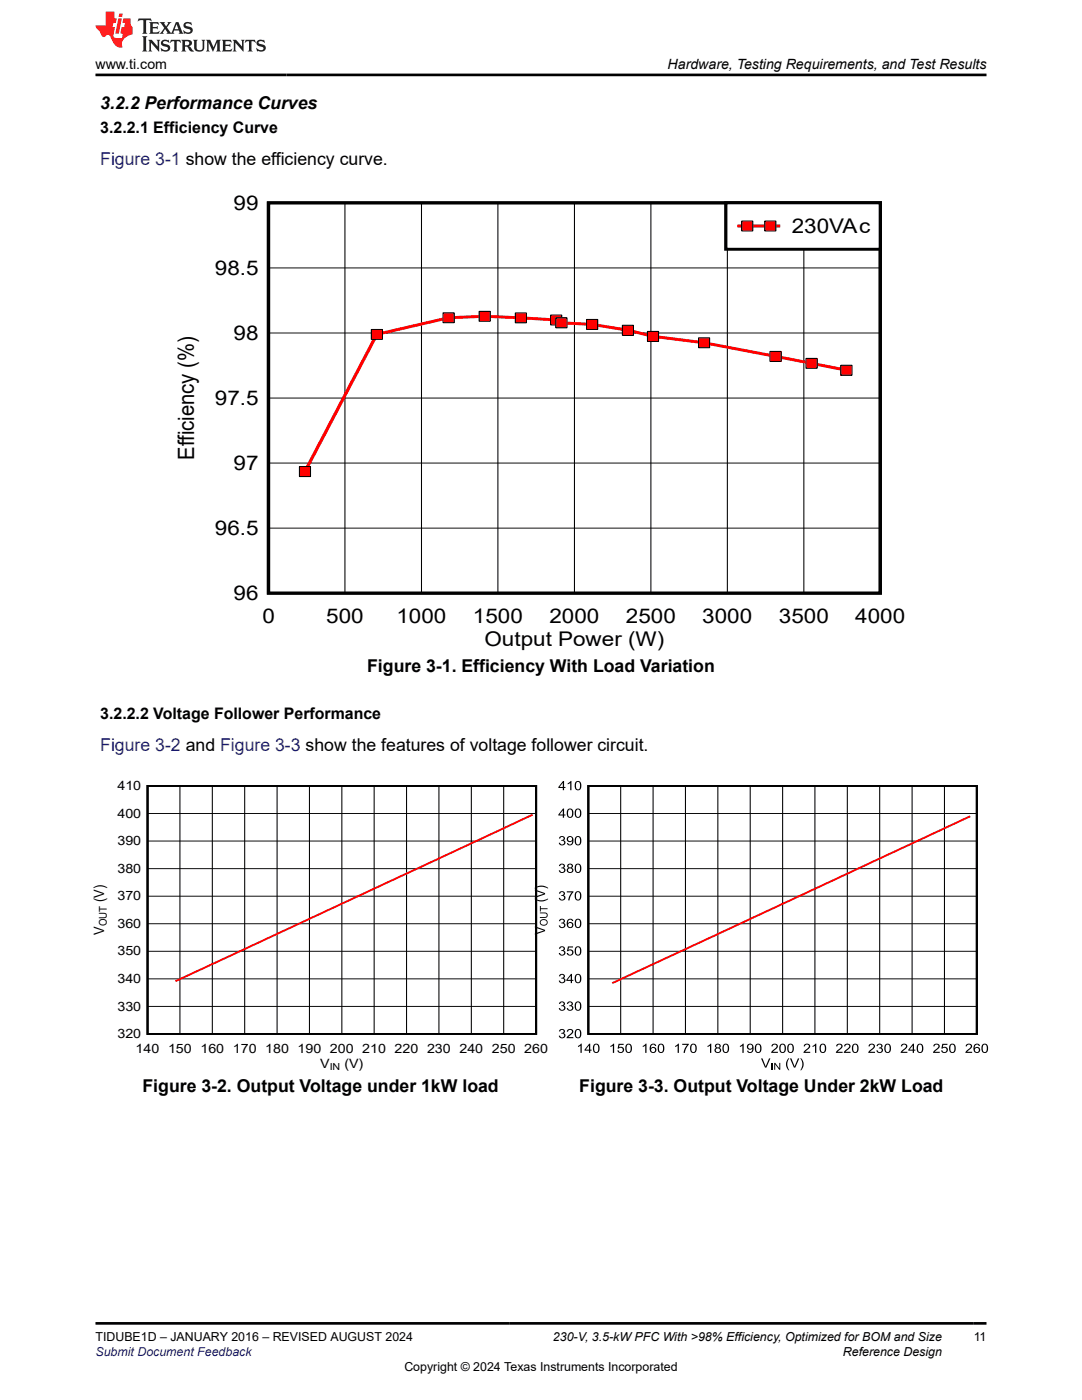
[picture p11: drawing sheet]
<svg xmlns="http://www.w3.org/2000/svg" width="216mm" height="279mm" viewBox="0 0 216 279" stroke-linecap="round" stroke-linejoin="round" font-family="sans-serif">
<path d="M53.6 40.5h122.1v77.9h-122.1z" fill="none" stroke="#000" stroke-width=".62"/>
<path d="M53.6 53.5h122.1M68.8 40.5v77.9M84.1 40.5v77.9M99.3 40.5v77.9M114.6 40.5v77.9M129.9 40.5v77.9M145.1 40.5v77.9M160.4 40.5v77.9M53.6 79.4h122.1M53.6 66.5h122.1M53.6 92.4h122.1M53.6 105.4h122.1" fill="none" stroke="#000" stroke-width=".2"/>
<path d="M168.9 73.9l-28.4-5.5-10.2-1.3-5-1.2-7.1-1.2-6.2-.3-1-.5-7.1-.5-7.2-.3-7.2 .3-14.3 3.3-14.4 27.4" fill="none" stroke="#f00" stroke-width=".62" stroke-linecap="butt"/>
<path d="M59.7 93.1h2.3v2h-2.3z" fill-rule="evenodd" fill="#f00"/>
<path d="M59.7 93.1h2.3v2h-2.3z" fill="none" stroke="#000" stroke-width=".2"/>
<path d="M74.1 65.7h2.2v2h-2.2z" fill-rule="evenodd" fill="#f00"/>
<path d="M74.1 65.7h2.2v2h-2.2z" fill="none" stroke="#000" stroke-width=".2"/>
<path d="M88.4 62.4h2.2v2h-2.2z" fill-rule="evenodd" fill="#f00"/>
<path d="M88.4 62.4h2.2v2h-2.2z" fill="none" stroke="#000" stroke-width=".2"/>
<path d="M95.6 62.1h2.2v2h-2.2z" fill-rule="evenodd" fill="#f00"/>
<path d="M95.6 62.1h2.2v2h-2.2z" fill="none" stroke="#000" stroke-width=".2"/>
<path d="M102.8 62.4h2.2v2h-2.2z" fill-rule="evenodd" fill="#f00"/>
<path d="M102.8 62.4h2.2v2h-2.2z" fill="none" stroke="#000" stroke-width=".2"/>
<path d="M109.9 62.9h2.2v2h-2.2z" fill-rule="evenodd" fill="#f00"/>
<path d="M109.9 62.9h2.2v2h-2.2z" fill="none" stroke="#000" stroke-width=".2"/>
<path d="M110.9 63.4h2.2v2h-2.2z" fill-rule="evenodd" fill="#f00"/>
<path d="M110.9 63.4h2.2v2h-2.2z" fill="none" stroke="#000" stroke-width=".2"/>
<path d="M117.1 63.7h2.2v2h-2.2z" fill-rule="evenodd" fill="#f00"/>
<path d="M117.1 63.7h2.2v2h-2.2z" fill="none" stroke="#000" stroke-width=".2"/>
<path d="M124.2 64.9h2.2v2h-2.2z" fill-rule="evenodd" fill="#f00"/>
<path d="M124.2 64.9h2.2v2h-2.2z" fill="none" stroke="#000" stroke-width=".2"/>
<path d="M129.2 66.1h2.2v2h-2.2z" fill-rule="evenodd" fill="#f00"/>
<path d="M129.2 66.1h2.2v2h-2.2z" fill="none" stroke="#000" stroke-width=".2"/>
<path d="M139.4 67.4h2.2v2h-2.2z" fill-rule="evenodd" fill="#f00"/>
<path d="M139.4 67.4h2.2v2h-2.2z" fill="none" stroke="#000" stroke-width=".2"/>
<path d="M153.6 70.1h2.3v2h-2.3z" fill-rule="evenodd" fill="#f00"/>
<path d="M153.6 70.1h2.3v2h-2.3z" fill="none" stroke="#000" stroke-width=".2"/>
<path d="M160.8 71.5h2.2v2h-2.2z" fill-rule="evenodd" fill="#f00"/>
<path d="M160.8 71.5h2.2v2h-2.2z" fill="none" stroke="#000" stroke-width=".2"/>
<path d="M167.8 72.9h2.2v2h-2.2z" fill-rule="evenodd" fill="#f00"/>
<path d="M167.8 72.9h2.2v2h-2.2z" fill="none" stroke="#000" stroke-width=".2"/>
<path d="M53.6 40.5h122.1v77.9h-122.1z" fill="none" stroke="#000" stroke-width=".62"/>
<path d="M144.8 40.5h30.9v9.2h-30.9z" fill-rule="evenodd" fill="#fff"/>
<path d="M144.8 40.5h30.9v9.2h-30.9z" fill="none" stroke="#000" stroke-width=".62"/>
<path d="M147.4 45.1h8" fill="none" stroke="#f00" stroke-width=".62"/>
<path d="M148 44.1h2.2v2h-2.2z" fill-rule="evenodd" fill="#f00"/>
<path d="M148 44.1h2.2v2h-2.2z" fill="none" stroke="#000" stroke-width=".2"/>
<path d="M152.6 44.1h2.2v2h-2.2z" fill-rule="evenodd" fill="#f00"/>
<g fill="none" stroke="#000" stroke-width=".2">
<path d="M152.6 44.1h2.2v2h-2.2zM35.9 156.9v49.5M42.4 156.9v49.5M48.8 156.9v49.5M55.3 156.9v49.5M61.7 156.9v49.5M68.2 156.9v49.5M74.7 156.9v49.5M81.1 156.9v49.5M87.6 156.9v49.5M94 156.9v49.5M100.5 156.9v49.5"/>
<path d="M123.9 156.9v49.5M130.3 156.9v49.5M136.8 156.9v49.5M143.2 156.9v49.5M149.7 156.9v49.5M156.2 156.9v49.5M162.6 156.9v49.5M169.1 156.9v49.5M175.5 156.9v49.5M182 156.9v49.5M188.5 156.9v49.5M29.4 178.9h77.6"/>
<path d="M29.4 173.4h77.6M29.4 167.8h77.6M29.4 162.4h77.6M117.4 178.9h77.5M117.4 173.4h77.5M117.4 167.8h77.5M117.4 162.4h77.5M29.4 195.4h77.6M29.4 189.8h77.6M29.4 184.4h77.6M117.4 195.4h77.5M117.4 189.8h77.5"/>
<path d="M117.4 184.4h77.5M29.4 200.9h77.6M117.4 200.9h77.5"/>
</g>
<path d="M29.4 156.9h77.6v49.4h-77.6zM117.4 156.9h77.5v49.4h-77.5z" fill="none" stroke="#000" stroke-width=".39"/>
<path d="M106.3 162.6l-71.3 33.2M193.6 162.9l-71.4 33.3" fill="none" stroke="#f00" stroke-width=".39"/>
<g fill="#000">
<path d="M113.3 156.3l.7-.4v1.8h-.2v-1.4l-.5 .2zM106.7 177.5l2.1 .7v.3l-2.1 .7v-.3l1.8-.5-1.8-.6zM106.7 179.3l.4 .2a2.54 2.54 0 0 0 2.3-.2v.2a2.23 2.23 0 0 1-2.7 0zM106.7 177.2a2.24 2.24 0 0 1 2.7 0v.1a2.58 2.58 0 0 0-2.7 0zM111.7 178a.53 .53 0 0 1 .8-.1 .53 .53 0 0 1 .1 .7l-.1 .1a.58 .58 0 0 1 .2 .8 .58 .58 0 0 1-.9 .2l-.3-.5h.3a.4 .4 0 0 0 .4 .4 .4 .4 0 0 0 .3-.5 .4 .4 0 0 0-.5-.3v-.2a.35 .35 0 0 0 .5-.3 .35 .35 0 0 0-.4-.4 .35 .35 0 0 0-.3 .5l-.3-.1zM111.7 172.5a.53 .53 0 0 1 .8-.1 .53 .53 0 0 1 .1 .7l-.1 .1a.58 .58 0 0 1 .2 .8 .58 .58 0 0 1-.9 .2l-.3-.5h.3a.4 .4 0 0 0 .4 .4 .4 .4 0 0 0 .3-.5 .4 .4 0 0 0-.5-.3v-.2a.35 .35 0 0 0 .5-.3 .35 .35 0 0 0-.4-.4 .35 .35 0 0 0-.3 .5l-.3-.1zM111.7 167a.53 .53 0 0 1 .8-.1 .53 .53 0 0 1 .1 .7l-.1 .1a.58 .58 0 0 1 .2 .8 .58 .58 0 0 1-.9 .2l-.3-.5h.3a.4 .4 0 0 0 .4 .4 .4 .4 0 0 0 .3-.5 .4 .4 0 0 0-.5-.3v-.2a.35 .35 0 0 0 .5-.3 .35 .35 0 0 0-.4-.4 .35 .35 0 0 0-.3 .5l-.3-.1zM113.1 177.9h1.3l-.6 1.1-.2 .7h-.2l.1-.5 .6-1.1h-1zM107.7 182.1h.9a.55 .55 0 0 1 .7 .5 .55 .55 0 0 1-.7 .6h-.9v-.2h.9a.37 .37 0 0 0 .5-.2 .37 .37 0 0 0-.2-.5h-1.2zM106.7 184.9l2.1 .7v.2l-2.1 .7v-.2l1.8-.6-1.8-.6zM107.7 180.8h.2v.5h1.4v.1h-1.4v.5h-.2zM111.7 194.5a.53 .53 0 0 1 .8-.1 .53 .53 0 0 1 .1 .7l-.1 .1a.58 .58 0 0 1 .2 .8 .58 .58 0 0 1-.9 .2l-.3-.5h.3a.4 .4 0 0 0 .4 .4 .4 .4 0 0 0 .3-.5 .4 .4 0 0 0-.5-.3v-.2a.35 .35 0 0 0 .5-.3 .35 .35 0 0 0-.4-.4 .35 .35 0 0 0-.3 .5l-.3-.1z"/>
<path d="M111.7 189a.53 .53 0 0 1 .8-.1 .53 .53 0 0 1 .1 .7l-.1 .1a.58 .58 0 0 1 .2 .8 .58 .58 0 0 1-.9 .2l-.3-.5h.3a.4 .4 0 0 0 .4 .4 .4 .4 0 0 0 .3-.5 .4 .4 0 0 0-.5-.3v-.2a.35 .35 0 0 0 .5-.3 .35 .35 0 0 0-.4-.4 .35 .35 0 0 0-.3 .5l-.3-.1zM111.7 183.5a.53 .53 0 0 1 .8-.1 .53 .53 0 0 1 .1 .7l-.1 .1a.58 .58 0 0 1 .2 .8 .58 .58 0 0 1-.9 .2l-.3-.5h.3a.4 .4 0 0 0 .4 .4 .4 .4 0 0 0 .3-.5 .4 .4 0 0 0-.5-.3v-.2a.35 .35 0 0 0 .5-.3 .35 .35 0 0 0-.4-.4 .35 .35 0 0 0-.3 .5l-.3-.1zM113.3 188.9h1v.2h-.8l-.1 .5a.66 .66 0 0 1 1 .3 .66 .66 0 0 1-.5 .9 .66 .66 0 0 1-.8-.6h.2a.43 .43 0 0 0 .7 .2 .43 .43 0 0 0 0-.7 .43 .43 0 0 0-.6 .1h-.3zM111.7 205.5a.53 .53 0 0 1 .8-.1 .53 .53 0 0 1 .1 .7l-.1 .1a.58 .58 0 0 1 .2 .8 .58 .58 0 0 1-.9 .2l-.3-.5h.3a.4 .4 0 0 0 .4 .4 .4 .4 0 0 0 .3-.5 .4 .4 0 0 0-.5-.3v-.2a.35 .35 0 0 0 .5-.3 .35 .35 0 0 0-.4-.4 .35 .35 0 0 0-.3 .5l-.3-.1zM111.7 200a.53 .53 0 0 1 .8-.1 .53 .53 0 0 1 .1 .7l-.1 .1a.58 .58 0 0 1 .2 .8 .58 .58 0 0 1-.9 .2l-.3-.5h.3a.4 .4 0 0 0 .4 .4 .4 .4 0 0 0 .3-.5 .4 .4 0 0 0-.5-.3v-.2a.35 .35 0 0 0 .5-.3 .35 .35 0 0 0-.4-.4 .35 .35 0 0 0-.3 .5l-.3-.1zM113.3 200a.53 .53 0 0 1 .8-.1 .53 .53 0 0 1 .1 .7l-.2 .1a.58 .58 0 0 1 .3 .8 .58 .58 0 0 1-.9 .2l-.3-.5h.2a.4 .4 0 0 0 .5 .4 .4 .4 0 0 0 .3-.5 .4 .4 0 0 0-.5-.3v-.2a.35 .35 0 0 0 .4-.3 .35 .35 0 0 0-.3-.4 .35 .35 0 0 0-.3 .5l-.3-.1zM113.3 205.5a.63 .63 0 0 1 1 .1 .63 .63 0 0 1-.3 .9l-.6 .5h1v.2h-1.3l.1-.4a1.4 1.4 0 0 0 .9-1.1l-.5-.1-.2 .3h-.3zM115.3 208.7l.8-.4v1.8h-.3v-1.4l-.5 .3zM121.8 208.7l.7-.4v1.8h-.2v-1.4l-.5 .3zM123.4 208.3h1v.2h-.8l-.1 .5a.66 .66 0 0 1 1 .4 .66 .66 0 0 1-.5 .8 .66 .66 0 0 1-.8-.6h.2a.43 .43 0 0 0 .7 .2 .43 .43 0 0 0 0-.7 .43 .43 0 0 0-.6 .2h-.3zM128.3 208.7l.7-.4v1.8h-.3v-1.4l-.4 .3zM134.7 208.7l.8-.4v1.8h-.3v-1.4l-.5 .3z"/>
<path d="M136.1 208.3h1.3l-.6 1.1-.1 .7h-.3l.1-.5 .6-1.1h-1zM141.2 208.7l.7-.4v1.8h-.2v-1.4l-.5 .3zM147.6 208.7l.8-.4v1.8h-.3v-1.4l-.5 .3zM151.9 211.2h.2l.7 1.7 .6-1.7h.3l-.8 1.9h-.3zM153.9 212.1h.2v1.4h-.2zM154.5 212.1h.2l.8 1.1v-1.1h.2v1.4h-.2l-.8-1.1v1.1h-.2zM154.1 208.4a.63 .63 0 0 1 1 .1 .63 .63 0 0 1-.3 .9l-.6 .5h1v.2h-1.3l.2-.4a1.4 1.4 0 0 0 .8-1l-.5-.2-.2 .3h-.3zM157.3 211.2h.2a1.96 1.96 0 0 0 0 2.4 1.37 1.37 0 0 1-.6-1.6zM157.6 211.2h.3l.7 1.7 .6-1.7h.3l-.8 1.9h-.3zM159.7 211.2a1.38 1.38 0 0 1 .6 1.6l-.4 .8h-.2a1.95 1.95 0 0 0 0-2.4zM160.6 208.4a.63 .63 0 0 1 1 .1 .63 .63 0 0 1-.4 .9l-.5 .5h1v.2h-1.4l.2-.4a1.4 1.4 0 0 0 .9-1l-.5-.2-.3 .3h-.2zM162.1 208.7l.8-.4v1.8h-.3v-1.4l-.5 .3z"/>
<path d="M167 208.4a.63 .63 0 0 1 1 .1 .63 .63 0 0 1-.3 .9l-.6 .5h1v.2h-1.3l.2-.4a1.4 1.4 0 0 0 .8-1l-.5-.2-.2 .3h-.3zM168.6 208.4a.63 .63 0 0 1 1 .1 .63 .63 0 0 1-.3 .9l-.6 .5h1v.2h-1.3l.2-.4a1.4 1.4 0 0 0 .8-1l-.5-.2-.2 .3h-.3zM173.5 208.4a.63 .63 0 0 1 1 .1 .63 .63 0 0 1-.3 .9l-.6 .5h1v.2h-1.4l.2-.4a1.4 1.4 0 0 0 .9-1l-.5-.2-.2 .3h-.3zM175.1 208.4a.53 .53 0 0 1 .7-.1 .53 .53 0 0 1 .1 .8h-.1a.58 .58 0 0 1 .3 .9 .58 .58 0 0 1-.9 .1l-.3-.5h.2a.4 .4 0 0 0 .5 .4 .4 .4 0 0 0 .3-.5 .4 .4 0 0 0-.5-.2v-.2a.35 .35 0 0 0 .4-.3 .35 .35 0 0 0-.3-.4 .35 .35 0 0 0-.4 .4h-.2zM180 208.4a.63 .63 0 0 1 1 .1 .63 .63 0 0 1-.4 .9l-.5 .5h1v.2h-1.4l.2-.4a1.4 1.4 0 0 0 .9-1l-.6-.2-.2 .3h-.2zM186.4 208.4a.63 .63 0 0 1 1 .1 .63 .63 0 0 1-.3 .9l-.6 .5h1v.2h-1.3l.2-.4a1.4 1.4 0 0 0 .8-1l-.5-.2-.2 .3h-.3zM188 208.3h1v.2h-.8l-.1 .5a.66 .66 0 0 1 1 .4 .66 .66 0 0 1-.5 .8 .66 .66 0 0 1-.8-.6h.3a.43 .43 0 0 0 .6 .2 .43 .43 0 0 0 0-.7 .43 .43 0 0 0-.6 .2h-.3zM192.9 208.4a.63 .63 0 0 1 1 .1 .63 .63 0 0 1-.4 .9l-.5 .5h1v.2h-1.4l.2-.4a1.4 1.4 0 0 0 .9-1l-.5-.2-.3 .3h-.2z"/>
<path d="M112.3 155.9h.3v1.2h.2v.2h-.2v.4h-.3v-.4h-.9v-.2zM112.3 156.2l-.6 .9h.6z"/>
<path d="M115 156a.76 .76 0 0 1 .9 .1 .76 .76 0 0 1 .1 .9 .69 .69 0 0 1-.8 .7 .69 .69 0 0 1-.5-.9v-.5zM115.1 156.2a.96 .96 0 0 0 .2 1.3 .89 .89 0 0 0 0-1.5z"/>
<path d="M112.3 161.4h.3v1.1h.2v.3h-.2v.4h-.3v-.4h-.9v-.3zM112.3 161.7l-.6 .8h.6z"/>
<path d="M113.4 161.5a.76 .76 0 0 1 .9 .1 .76 .76 0 0 1 .1 .9 .69 .69 0 0 1-.8 .7 .69 .69 0 0 1-.5-.9l.1-.5zM113.5 161.7a.96 .96 0 0 0 .2 1.3 .89 .89 0 0 0 0-1.5z"/>
<path d="M113.3 167a.76 .76 0 0 1 .9 0 .76 .76 0 0 1 .2 1 .67 .67 0 0 1-.5 .7 .67 .67 0 0 1-.8-.4l.3-.1a.46 .46 0 0 0 .6 .2 .46 .46 0 0 0 .2-.6 .61 .61 0 0 1-.9 .1 .61 .61 0 0 1 0-.9zM113.3 167.5a.41 .41 0 0 0 .8 0 .41 .41 0 0 0-.8 0z"/>
<path d="M113.3 172.5a.51 .51 0 0 1 .8-.1 .51 .51 0 0 1-.1 .8 .58 .58 0 0 1 .3 .9 .58 .58 0 0 1-.9 .1 .5 .5 0 0 1-.3-.5 .5 .5 0 0 1 .4-.5l-.3-.3zM113.4 172.8a.35 .35 0 0 0 .7 0 .35 .35 0 0 0-.7 0zM113.3 173.6a.4 .4 0 0 0 .8 0 .4 .4 0 0 0-.8 0z"/>
<path d="M115 178a.76 .76 0 0 1 .9 .1 .76 .76 0 0 1 .1 .9 .69 .69 0 0 1-.8 .7 .69 .69 0 0 1-.5-.9v-.5zM115.1 178.2a.96 .96 0 0 0 .2 1.3 .89 .89 0 0 0 0-1.5z"/>
<path d="M115 172.5a.76 .76 0 0 1 .9 .1 .76 .76 0 0 1 .1 .9 .69 .69 0 0 1-.8 .7 .69 .69 0 0 1-.5-.9v-.5zM115.1 172.7a.96 .96 0 0 0 .2 1.3 .89 .89 0 0 0 0-1.5z"/>
<path d="M115 167a.76 .76 0 0 1 .9 .1 .76 .76 0 0 1 .1 .9 .69 .69 0 0 1-.8 .7 .69 .69 0 0 1-.5-.9v-.5zM115.1 167.2a.96 .96 0 0 0 .2 1.3 .89 .89 0 0 0 0-1.5z"/>
<path d="M115 161.5a.76 .76 0 0 1 .9 .1 .76 .76 0 0 1 .1 .9 .69 .69 0 0 1-.8 .7 .69 .69 0 0 1-.5-.9v-.5zM115.1 161.7a.96 .96 0 0 0 .2 1.3 .89 .89 0 0 0 0-1.5z"/>
<path d="M107.9 183.6a.73 .73 0 0 1 1.1 0 .73 .73 0 0 1-.1 1.1 .72 .72 0 0 1-1-.1 .72 .72 0 0 1 0-1zM108 183.7a.54 .54 0 0 0 .5 .9 .54 .54 0 0 0 .5-.9l-.5-.1z"/>
<path d="M113.9 194.4h.2v1.2h.3v.2h-.3v.4h-.2v-.4h-.9v-.2zM113.9 194.7l-.7 .9h.7z"/>
<path d="M113.3 183.6l.3-.2h.4l.4 .4h-.3a.46 .46 0 0 0-.6-.2 .46 .46 0 0 0-.2 .6 .64 .64 0 0 1 1 0 .64 .64 0 0 1-.1 1 .64 .64 0 0 1-.9-.2l-.2-.7zM113.4 184.6a.42 .42 0 0 0 .8 0 .42 .42 0 0 0-.8 0z"/>
<path d="M115 194.5a.76 .76 0 0 1 .9 .1 .76 .76 0 0 1 .1 .9 .69 .69 0 0 1-.8 .7 .69 .69 0 0 1-.5-.9v-.5zM115.1 194.7a.96 .96 0 0 0 .2 1.3 .89 .89 0 0 0 0-1.5z"/>
<path d="M115 189a.76 .76 0 0 1 .9 .1 .76 .76 0 0 1 .1 .9 .69 .69 0 0 1-.8 .7 .69 .69 0 0 1-.5-.9v-.5zM115.1 189.2a.96 .96 0 0 0 .2 1.3 .89 .89 0 0 0 0-1.5z"/>
<path d="M115 183.5a.76 .76 0 0 1 .9 .1 .76 .76 0 0 1 .1 .9 .69 .69 0 0 1-.8 .7 .69 .69 0 0 1-.5-.9v-.5zM115.1 183.7a.96 .96 0 0 0 .2 1.3 .89 .89 0 0 0 0-1.5z"/>
<path d="M115 205.5a.76 .76 0 0 1 .9 .1 .76 .76 0 0 1 .1 .9 .69 .69 0 0 1-.8 .7 .69 .69 0 0 1-.5-.9v-.5zM115.1 205.7a.96 .96 0 0 0 .2 1.3 .89 .89 0 0 0 0-1.5z"/>
<path d="M115 200a.76 .76 0 0 1 .9 .1 .76 .76 0 0 1 .1 .9 .69 .69 0 0 1-.8 .7 .69 .69 0 0 1-.5-.9v-.5zM115.1 200.2a.96 .96 0 0 0 .2 1.3 .89 .89 0 0 0 0-1.5z"/>
<path d="M117.6 208.3h.2v1.2h.2v.2h-.2v.4h-.3v-.4h-.9v-.2zM117.5 208.7l-.6 .8h.6z"/>
<path d="M118.6 208.4a.76 .76 0 0 1 .9 .1 .76 .76 0 0 1 .1 .9 .69 .69 0 0 1-.8 .7 .69 .69 0 0 1-.5-.9l.1-.5zM118.7 208.6a.96 .96 0 0 0 .3 1.4 .89 .89 0 0 0 0-1.5z"/>
<path d="M125.1 208.4a.76 .76 0 0 1 .9 .1 .76 .76 0 0 1 .1 .9 .69 .69 0 0 1-.8 .7 .69 .69 0 0 1-.5-.9v-.5zM125.2 208.6a.96 .96 0 0 0 .2 1.4 .89 .89 0 0 0 0-1.5z"/>
<path d="M129.8 208.5l.4-.2h.4l.3 .4-.2 .1a.46 .46 0 0 0-.6-.3 .46 .46 0 0 0-.2 .7 .64 .64 0 0 1 .9 0 .64 .64 0 0 1 0 .9 .64 .64 0 0 1-1-.2l-.2-.6zM129.9 209.6a.42 .42 0 0 0 .8 0 .42 .42 0 0 0-.8 0z"/>
<path d="M131.5 208.4a.76 .76 0 0 1 .9 .1 .76 .76 0 0 1 .1 .9 .69 .69 0 0 1-.7 .7 .69 .69 0 0 1-.6-.9l.1-.5zM131.6 208.6a.96 .96 0 0 0 .3 1.4 .89 .89 0 0 0 0-1.5z"/>
<path d="M138 208.4a.76 .76 0 0 1 .9 .1 .76 .76 0 0 1 .1 .9 .69 .69 0 0 1-.8 .7 .69 .69 0 0 1-.5-.9l.1-.5zM138.1 208.6a.96 .96 0 0 0 .3 1.4 .89 .89 0 0 0 0-1.5z"/>
<path d="M142.8 208.4a.51 .51 0 0 1 .8-.1 .51 .51 0 0 1-.1 .8 .58 .58 0 0 1 .3 .9 .58 .58 0 0 1-.9 .1 .5 .5 0 0 1-.3-.5 .5 .5 0 0 1 .4-.5l-.3-.2zM142.9 208.7a.32 .32 0 0 0 .6 0 .32 .32 0 0 0-.6 0zM142.8 209.6a.4 .4 0 0 0 .8 0 .4 .4 0 0 0-.8 0z"/>
<path d="M144.4 208.4a.76 .76 0 0 1 .9 .1 .76 .76 0 0 1 .2 .9 .69 .69 0 0 1-.8 .7 .69 .69 0 0 1-.5-.9v-.5zM144.5 208.6a.96 .96 0 0 0 .3 1.4 .89 .89 0 0 0 0-1.5z"/>
<path d="M149.2 208.5a.76 .76 0 0 1 1 0 .76 .76 0 0 1 .2 .9 .67 .67 0 0 1-.5 .7 .67 .67 0 0 1-.8-.4h.2a.46 .46 0 0 0 .6 .2 .46 .46 0 0 0 .2-.6 .61 .61 0 0 1-.9 .1 .61 .61 0 0 1 0-.9zM149.3 208.9a.41 .41 0 0 0 .8 0 .41 .41 0 0 0-.8 0z"/>
<path d="M150.9 208.4a.76 .76 0 0 1 .9 .1 .76 .76 0 0 1 .1 .9 .69 .69 0 0 1-.8 .7 .69 .69 0 0 1-.5-.9l.1-.5zM151 208.6a.96 .96 0 0 0 .3 1.4 .89 .89 0 0 0 0-1.5z"/>
<path d="M155.8 208.4a.76 .76 0 0 1 .9 .1 .76 .76 0 0 1 .1 .9 .69 .69 0 0 1-.8 .7 .69 .69 0 0 1-.5-.9l.1-.5zM155.9 208.6a.96 .96 0 0 0 .3 1.4 .89 .89 0 0 0 0-1.5z"/>
<path d="M157.4 208.4a.76 .76 0 0 1 .9 .1 .76 .76 0 0 1 .1 .9 .69 .69 0 0 1-.8 .7 .69 .69 0 0 1-.5-.9v-.5zM157.5 208.6a.96 .96 0 0 0 .2 1.4 .89 .89 0 0 0 0-1.5z"/>
<path d="M163.8 208.4a.76 .76 0 0 1 .9 .1 .76 .76 0 0 1 .1 .9 .69 .69 0 0 1-.7 .7 .69 .69 0 0 1-.6-.9l.1-.5zM163.9 208.6a.96 .96 0 0 0 .3 1.4 .89 .89 0 0 0 0-1.5z"/>
<path d="M170.3 208.4a.76 .76 0 0 1 .9 .1 .76 .76 0 0 1 .1 .9 .69 .69 0 0 1-.8 .7 .69 .69 0 0 1-.5-.9l.1-.5zM170.4 208.6a.96 .96 0 0 0 .2 1.4 .89 .89 0 0 0 0-1.5z"/>
<path d="M176.7 208.4a.76 .76 0 0 1 .9 .1 .76 .76 0 0 1 .2 .9 .69 .69 0 0 1-.8 .7 .69 .69 0 0 1-.5-.9v-.5zM176.8 208.6a.96 .96 0 0 0 .3 1.4 .89 .89 0 0 0 0-1.5z"/>
<path d="M182.2 208.3h.2v1.2h.3v.2h-.3v.4h-.3v-.4h-.9v-.2zM182.1 208.7l-.6 .8h.6z"/>
<path d="M183.2 208.4a.76 .76 0 0 1 .9 .1 .76 .76 0 0 1 .1 .9 .69 .69 0 0 1-.8 .7 .69 .69 0 0 1-.5-.9l.1-.5zM183.3 208.6a.96 .96 0 0 0 .3 1.4 .89 .89 0 0 0 0-1.5z"/>
<path d="M189.7 208.4a.76 .76 0 0 1 .9 .1 .76 .76 0 0 1 .1 .9 .69 .69 0 0 1-.8 .7 .69 .69 0 0 1-.5-.9v-.5zM189.8 208.6a.96 .96 0 0 0 .2 1.4 .89 .89 0 0 0 0-1.5z"/>
<path d="M194.5 208.5l.3-.2h.4l.3 .4-.2 .1a.46 .46 0 0 0-.6-.3 .46 .46 0 0 0-.2 .7 .64 .64 0 0 1 .9 0 .64 .64 0 0 1 0 .9 .64 .64 0 0 1-1-.2l-.2-.6zM194.5 209.6a.45 .45 0 0 0 .9 0 .45 .45 0 0 0-.9 0z"/>
<path d="M196.1 208.4a.76 .76 0 0 1 .9 .1 .76 .76 0 0 1 .2 .9 .69 .69 0 0 1-.8 .7 .69 .69 0 0 1-.6-.9l.1-.5zM196.2 208.6a.96 .96 0 0 0 .3 1.4 .89 .89 0 0 0 0-1.5z"/>
</g>
<path d="M27.7 3.7l-.2 .6 .5-.3h.6v.2v2.2l-.2 .3h1l-.2-.3v-2.2v-.2h.5l.5 .3-.1-.6zM29.8 4.4l.2 .4v1.6l-.2 .3h1.9l.1-.5a1.08 1.08 0 0 1-1.3 .1v-.6h.6l.4 .1v-.6l-.4 .2h-.6v-.6l.2-.1a1 1 0 0 1 1 .3l-.1-.6zM31.8 4.4l1 1.2-1 1.1h.9l-.2-.2 .4-.7 .5 .7-.2 .2h1.6l-.2-.2 .1-.4h1l.1 .4-.1 .2h.9l-.2-.3-.8-2h-.5l-1 2.2-.8-1.1 .9-1.1h-.8l.2 .2-.5 .7-.3-.7 .1-.2zM35.2 4.8l.4 1h-.8zM36.8 4.6a.65 .65 0 0 0-.2 .7 .65 .65 0 0 0 .6 .4l.7 .2 .1 .2a.79 .79 0 0 1-.7 .4 .79 .79 0 0 1-.7-.5l.1 .7 .2-.1a.93 .93 0 0 0 1.1 .1 .93 .93 0 0 0 .4-.9 1.46 1.46 0 0 0-1.2-.6l-.1-.4a1.09 1.09 0 0 1 1.2 .2l-.2-.6-.1 .1-.6-.1zM28.4 7.2l.2 .4v2.3l-.2 .4h1l-.2-.4v-2.3l.2-.4zM29.6 7.9l.2 .4v1.6l-.2 .4h.8l-.3-.4v-1.4l1.7 1.8v-2l.2-.4h-.8l.2 .3 .1 1.1-1.2-1.4zM32.3 8.1a.65 .65 0 0 0-.2 .7 .65 .65 0 0 0 .7 .4l.6 .2 .1 .3a.79 .79 0 0 1-.7 .3 .79 .79 0 0 1-.7-.5l.1 .8 .2-.1a.93 .93 0 0 0 1.1 0 .93 .93 0 0 0 .4-.9 1.46 1.46 0 0 0-1.2-.6l-.1-.4a1.09 1.09 0 0 1 1.2 .2l-.2-.6-.1 .1-.6-.1zM34.1 7.9l-.1 .7a.63 .63 0 0 1 .7-.4l.1 1.7-.3 .4h1l-.2-.4v-1.7a.66 .66 0 0 1 .8 .4l-.1-.7zM36.2 7.9l.2 .4v1.6l-.2 .4h.9l-.2-.2v-.8l.5 .1 .1 .1a.79 .79 0 0 0 1.2 .7l-1-1a.61 .61 0 0 0 .6-.6 .61 .61 0 0 0-.5-.6zM36.9 8.3l.2-.1a.47 .47 0 0 1 .5 .1 .47 .47 0 0 1 .1 .5l-.2 .2h-.6zM38.5 7.9l.2 .3a2.27 2.27 0 0 0 .4 1.9 1.04 1.04 0 0 0 1.7-.6v-1.3l.2-.3h-.8l.2 .4v1.2a.6 .6 0 0 1-.6 .5 .6 .6 0 0 1-.6-.5v-1.2l.3-.4zM41.1 7.9l.2 .4v1.6l-.2 .4h.7l-.2-.4v-1.5l.9 1.9 .8-1.9v1.5l-.2 .4h1l-.3-.4v-1.6l.3-.4h-.8l-.7 1.6-.7-1.6zM44.3 7.9l.2 .4v1.6l-.2 .4h1.9l.1-.6a1.09 1.09 0 0 1-1.3 .1v-.6h.6l.4 .2v-.7l-.4 .2h-.6v-.5l.2-.2a1.01 1.01 0 0 1 1 .3l-.1-.6zM46.4 7.9l.3 .4v1.6l-.3 .4h.8l-.2-.4v-1.4l1.6 1.8v-2l.2-.4h-.7l.2 .3v1.1l-1.2-1.4zM49 7.9l-.1 .7a.63 .63 0 0 1 .8-.4v1.7l-.3 .4h1l-.2-.4v-1.7a.66 .66 0 0 1 .8 .4l-.1-.7zM51.4 8.1a.65 .65 0 0 0-.2 .7 .65 .65 0 0 0 .6 .4l.6 .2 .2 .3a.79 .79 0 0 1-.8 .3 .79 .79 0 0 1-.6-.5l.1 .8 .2-.1a.93 .93 0 0 0 1 0 .93 .93 0 0 0 .5-.9 1.46 1.46 0 0 0-1.3-.6l-.1-.4a1.09 1.09 0 0 1 1.3 .2l-.2-.6-.2 .1-.5-.1z" fill="#231f20"/>
<path d="M21.1 2.3v2.8h-2.1l.1 .4 .9 .9a.95 .95 0 0 0 .9 .9 .59 .59 0 0 1 .6-.3 .59 .59 0 0 1 .5 .3l.4 .8a1.59 1.59 0 0 0 2.1 1.3 1.61 1.61 0 0 1 1-2.2l1-.4-.1-1.4a1.59 1.59 0 0 1-.4-1.7h-1.4l-.2 .9h.5l-.1 .8h-.5l-.2 1v.3h.4l-.2 .9h-.6a.73 .73 0 0 1-1.1-.6l.3-1.6h-.5l.2-.8h.5l.2-.9h-.5v-1.4zM23.6 3.7l-.6 3h.7l.6-3zM23.8 2.7l-.1 .7h.7l.1-.7z" fill="#ed1c24"/>
<path d="M19 15h177.8M19 264.1h177.8" fill="none" stroke="#000" stroke-width=".53"/>
<text font-size="4.5" x="38.7" y="91.8" transform="rotate(-90 38.7 91.8)">Efficiency (%)</text>
<g font-size="4">
<text x="46.6" y="41.8">99</text>
<text x="158" y="46.5">2</text>
<text x="160.5" y="46.5">30VAc</text>
<text x="42.9" y="54.8">98.5</text>
<text x="46.6" y="67.8">98</text>
<text x="42.9" y="80.8">97.5</text>
<text x="46.6" y="93.7">97</text>
<text x="42.9" y="106.7">96.5</text>
<text x="46.6" y="119.7">96</text>
<text x="52.3" y="124.3">0</text>
<text x="65.1" y="124.3">500</text>
<text x="79.1" y="124.3">1000</text>
<text x="94.4" y="124.3">1500</text>
<text x="109.6" y="124.3">2000</text>
<text x="124.9" y="124.3">2500</text>
<text x="140.1" y="124.3">3000</text>
<text x="155.4" y="124.3">3500</text>
<text x="170.7" y="124.3">4000</text>
<text x="96.7" y="128.9">Output Power (W)</text>
</g>
<g font-size="3.5">
<text x="20" y="21.7">3.2.2 Performance Curves</text>
<text x="73.3" y="134">Figure 3-1. Efficiency With Load Variation</text>
<text x="28.4" y="217.8">Figure 3-2. Output Voltage under 1kW load</text>
<text x="115.6" y="217.8">Figure 3-3. Output Voltage Under 2kW Load</text>
</g>
<g font-size="3.5" fill="#00f">
<text x="20" y="32.9">Figure 3-1 show the efficiency curve.</text>
<text x="20" y="149.8">Figure 3-2 and Figure 3-3 show the features of voltage follower circuit.</text>
</g>
<g font-size="3.2">
<text x="20" y="26.6">3.2.2.1 Efficiency Curve</text>
<text x="20" y="143.6">3.2.2.2 Voltage Follower Performance</text>
</g>
<g font-size="2.8">
<text x="19" y="13.8">www.ti.com</text>
<text x="133.2" y="13.8">Hardware, Testing Requirements, and Test Results</text>
<text x="20.8" y="180.1" transform="rotate(-90 20.8 180.1)">(V)</text>
<text x="20.8" y="186.6" transform="rotate(-90 20.8 186.6)">V</text>
</g>
<g font-size="2.6">
<text x="23.4" y="157.7">410</text>
<text x="23.4" y="163.2">400</text>
<text x="23.4" y="168.7">390</text>
<text x="23.4" y="179.7">370</text>
<text x="23.4" y="174.2">380</text>
<text x="23.4" y="185.2">360</text>
<text x="23.4" y="190.7">350</text>
<text x="23.4" y="196.2">340</text>
<text x="23.4" y="201.7">330</text>
<text x="23.4" y="207.2">320</text>
<text x="27.1" y="210.1">140</text>
<text x="33.5" y="210.1">150</text>
<text x="40" y="210.1">160</text>
<text x="46.5" y="210.1">170</text>
<text x="52.9" y="210.1">180</text>
<text x="59.4" y="210.1">190</text>
<text x="63.9" y="213.1">V</text>
<text x="65.8" y="210.1">200</text>
<text x="68.7" y="213.1">(V)</text>
<text x="72.3" y="210.1">210</text>
<text x="78.7" y="210.1">220</text>
<text x="85.2" y="210.1">230</text>
<text x="91.7" y="210.1">240</text>
<text x="98.1" y="210.1">250</text>
<text x="104.6" y="210.1">260</text>
</g>
<g font-size="2.5">
<text x="19" y="267.6">TIDUBE1D – JANUARY 2016 – REVISED AUGUST 2024</text>
<text x="110.3" y="267.6">230-V, 3.5-kW PFC With &gt;98% Efficiency, Optimized for BOM and Size</text>
<text x="194.3" y="267.6">11</text>
<text x="80.7" y="273.5">Copyright © 2024 Texas Instruments Incorporated</text>
<text x="168.2" y="270.6">Reference Design</text>
</g>
<text font-size="2.5" fill="#00f" x="19" y="270.6">Submit Document Feedback</text>
<text font-size="2.1" x="21.3" y="184.8" transform="rotate(-90 21.3 184.8)">OUT</text>
<text font-size="1.9" x="65.8" y="213.5">IN</text>
</svg>
